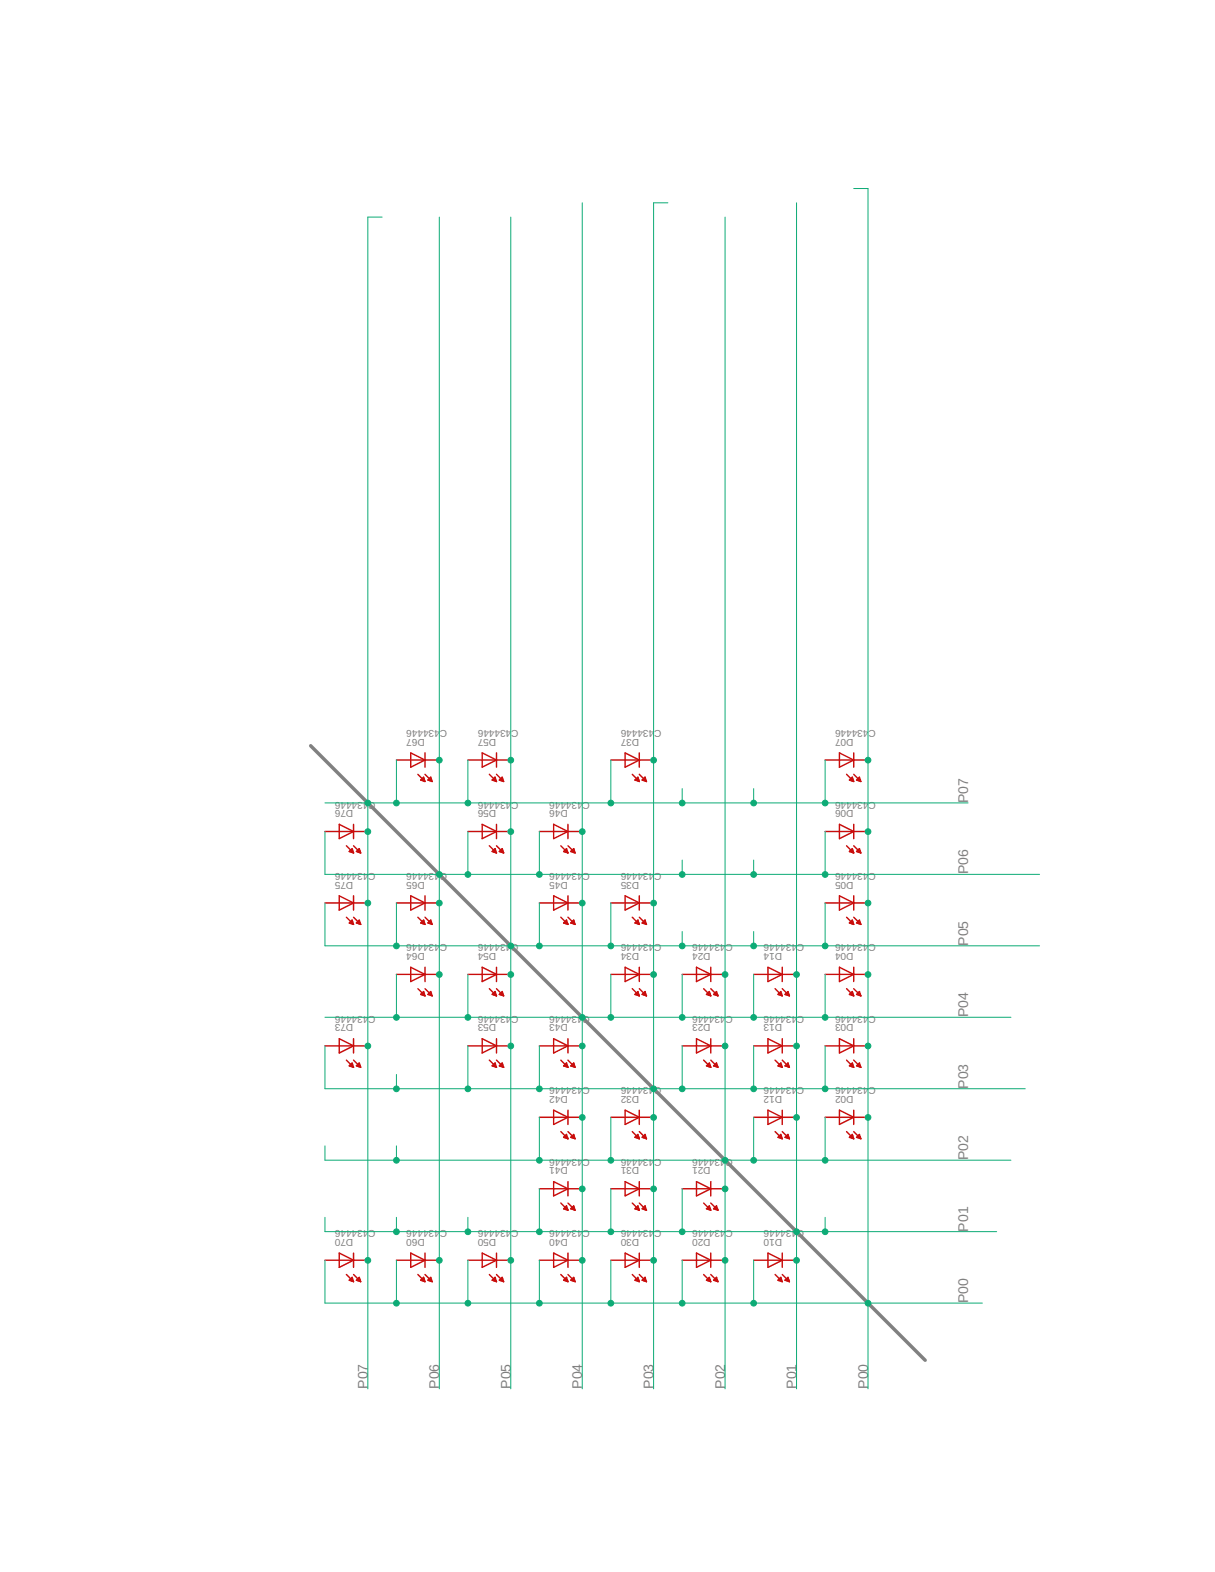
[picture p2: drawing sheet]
<svg xmlns="http://www.w3.org/2000/svg" width="216mm" height="279mm" viewBox="0 0 216 279" stroke-linecap="round" stroke-linejoin="round" font-family="sans-serif">
<path d="M55.2 132.5l109.2 109.3" fill="none" stroke="#808080" stroke-width=".61"/>
<g fill="none" stroke="#c90d0c" stroke-width=".25">
<path d="M70.4 135.1h7.7M73 133.8l2.5 1.3-2.5 1.3zM74.3 137.6l1.2 1.3M74.8 138.6l.5-.5 .2 .8zM74.9 138.6v.1M75.1 138.3v.4M75.3 138.3v.5M75.5 133.8v2.6M75.5 137.6l1.3 1.3M76 138.6l.5-.5 .3 .8zM76.2 138.5v.2M76.4 138.3v.5"/>
<path d="M76.6 138.5v.4M83.1 135.1h7.7M85.7 133.8l2.5 1.3-2.5 1.3zM87 137.6l1.2 1.3M87.5 138.6l.5-.5 .2 .8zM87.5 138.6v.1M87.7 138.4v.3M88 138.2v.6M88.2 138.8v.1M88.2 133.8v2.6M88.2 137.6l1.3 1.3M88.7 138.6l.5-.5 .3 .8z"/>
<path d="M88.9 138.5v.2M89.1 138.3v.5M89.3 138.3v.5M108.5 135.1h7.6M111.1 133.8l2.5 1.3-2.5 1.3zM112.4 137.6l1.2 1.3M112.8 138.6l.5-.5 .3 .8zM112.9 138.6v.1M113.1 138.4v.3M113.3 138.2v.6M113.5 138.6v.3M113.6 133.8v2.6"/>
<path d="M113.6 137.6l1.3 1.3M114.1 138.6l.5-.5 .3 .8zM114.2 138.6v.1M114.4 138.4v.3M114.6 138.2v.6M114.9 138.8v.1M146.6 135.1h7.6M149.2 133.8l2.5 1.3-2.5 1.3zM150.4 137.6l1.3 1.3M150.9 138.6l.5-.5 .3 .8zM151.1 138.5v.2M151.3 138.3v.5"/>
<path d="M151.5 138.3v.5M151.7 133.8v2.6M151.7 137.6l1.3 1.3M152.2 138.6l.5-.5 .3 .8zM152.4 138.5v.2M152.6 138.2v.6M152.8 138.5v.4M57.7 147.8h7.7M60.3 146.5l2.5 1.3-2.5 1.3zM60.3 159.2l2.5 1.3-2.5 1.3zM61.6 150.3l1.2 1.3M62.1 151.3l.5-.5 .2 .8z"/>
<path d="M62.2 151.2v.2M62.4 151v.5M62.6 151v.5M62.8 146.5v2.6M62.8 159.2v2.6M62.8 150.3l1.3 1.3M63.3 151.3l.5-.5 .3 .8zM63.5 151.2v.2M63.8 150.9v.6M64 151.2v.4M73 159.2l2.5 1.3-2.5 1.3zM75.5 159.2v2.6"/>
<path d="M83.1 147.8h7.7M85.7 146.5l2.5 1.3-2.5 1.3zM87 150.3l1.2 1.3M87.5 151.3l.5-.5 .2 .8zM87.5 151.3v.1M87.7 151.1v.3M88 150.9v.6M88.2 151.5v.1M88.2 146.5v2.6M88.2 150.3l1.3 1.3M88.7 151.3l.5-.5 .3 .8zM88.9 151.2v.2"/>
<path d="M89.1 151v.5M89.3 151v.5M95.8 147.8h7.7M98.4 146.5l2.5 1.3-2.5 1.3zM98.4 159.2l2.5 1.3-2.5 1.3zM99.7 150.3l1.2 1.3M100.2 151.3l.5-.5 .2 .8M100.2 151.3l.7 .3M100.2 151.3v.1M100.4 151.1v.3M100.6 150.9v.6M100.9 151.4v.2"/>
<path d="M100.9 146.5v2.6M100.9 159.2v2.6M100.9 150.3l1.3 1.3M101.4 151.3l.5-.5 .3 .8zM101.5 151.3v.1M101.7 151v.4M102 150.9v.6M111.1 159.2l2.5 1.3-2.5 1.3zM113.6 159.2v2.6M146.6 147.8h7.6M149.2 146.5l2.5 1.3-2.5 1.3zM149.2 159.2l2.5 1.3-2.5 1.3z"/>
<path d="M150.4 150.3l1.3 1.3M150.9 151.3l.5-.5 .3 .8zM151.1 151.2v.2M151.3 151v.5M151.5 151v.5M151.7 146.5v2.6M151.7 159.2v2.6M151.7 150.3l1.3 1.3M152.2 151.3l.5-.5 .3 .8zM152.4 151.2v.2M152.6 150.9v.6M152.8 151.2v.4"/>
<path d="M57.7 160.5h7.7M61.6 163l1.2 1.3M62.1 164l.5-.5 .2 .8zM62.2 163.9v.2M62.4 163.7v.5M62.6 163.7v.5M62.8 163l1.3 1.3M63.3 164l.5-.5 .3 .8zM63.5 163.9v.2M63.8 163.6v.6M64 163.9v.4M70.4 173.2h7.7"/>
<path d="M70.4 160.5h7.7M73 171.9l2.5 1.3-2.5 1.3zM74.3 175.7l1.2 1.3M74.3 163l1.2 1.3M74.8 176.7l.5-.5 .2 .8zM74.8 164l.5-.5 .2 .8zM74.9 164v.1M74.9 176.7v.1M75.1 163.7v.4M75.1 176.4v.4M75.3 163.7v.5M75.3 176.3v.6"/>
<path d="M75.5 171.9v2.6M75.5 175.7l1.3 1.3M75.5 163l1.3 1.3M76 176.7l.5-.5 .3 .8zM76 164l.5-.5 .3 .8zM76.2 163.9v.2M76.2 176.6v.2M76.4 163.7v.5M76.4 176.4v.5M76.6 163.9v.4M76.6 176.5v.5M83.1 173.2h7.7"/>
<path d="M85.7 171.9l2.5 1.3-2.5 1.3zM87 175.7l1.2 1.3M87.5 176.7l.5-.5 .2 .8zM87.5 176.7v.1M87.7 176.5v.3M88 176.3v.6M88.2 176.9v.1M88.2 171.9v2.6M88.2 175.7l1.3 1.3M88.7 176.7l.5-.5 .3 .8zM88.9 176.6v.2M89.1 176.4v.5"/>
<path d="M89.3 176.4v.5M95.8 160.5h7.7M99.7 163l1.2 1.3M100.2 164l.5-.5 .2 .8M100.2 164l.7 .3M100.2 164v.1M100.4 163.8v.3M100.6 163.6v.6M100.9 164.1v.2M100.9 163l1.3 1.3M101.4 164l.5-.5 .3 .8zM101.5 164v.1"/>
<path d="M101.7 163.7v.4M102 163.6v.6M108.5 173.2h7.6M108.5 160.5h7.6M111.1 171.9l2.5 1.3-2.5 1.3zM112.4 175.7l1.2 1.3M112.4 163l1.2 1.3M112.8 176.7l.5-.5 .3 .8zM112.8 164l.5-.5 .3 .8zM112.9 176.7v.1M112.9 164v.1M113.1 163.8v.3"/>
<path d="M113.1 176.5v.3M113.3 163.6v.6M113.3 176.3v.6M113.5 164v.3M113.5 176.7v.3M113.6 171.9v2.6M113.6 175.7l1.3 1.3M113.6 163l1.3 1.3M114.1 176.7l.5-.5 .3 .8zM114.1 164l.5-.5 .3 .8zM114.2 164v.1M114.2 176.7v.1"/>
<path d="M114.4 163.8v.3M114.4 176.5v.3M114.6 163.6v.6M114.6 176.3v.6M114.9 164.2v.1M114.9 176.9v.1M121.2 173.2h7.6M123.8 171.9l2.5 1.3-2.5 1.3zM125 175.7l1.3 1.3M125.5 176.7l.5-.5 .3 .8zM125.8 176.6v.2M126 176.3v.6"/>
<path d="M126.2 176.6v.4M126.3 171.9v2.6M126.3 175.7l1.3 1.3M126.8 176.7l.5-.5 .3 .8M126.8 176.7l.8 .3M126.9 176.7v.1M127.1 176.5v.3M127.3 176.3v.6M127.5 176.8v.2M133.9 173.2h7.6M136.5 171.9l2.5 1.3-2.5 1.3zM137.7 175.7l1.3 1.3"/>
<path d="M138.2 176.7l.5-.5 .3 .8zM138.4 176.6v.2M138.6 176.4v.5M138.9 176.5v.5M139 171.9v2.6M139 175.7l1.3 1.3M139.5 176.7l.5-.5 .3 .8M139.5 176.7l.8 .3M139.5 176.7v.1M139.7 176.5v.3M140 176.3v.6M140.2 176.7v.3"/>
<path d="M146.6 173.2h7.6M146.6 160.5h7.6M149.2 171.9l2.5 1.3-2.5 1.3zM150.4 175.7l1.3 1.3M150.4 163l1.3 1.3M150.9 164l.5-.5 .3 .8zM150.9 176.7l.5-.5 .3 .8zM151.1 163.9v.2M151.1 176.6v.2M151.3 163.7v.5M151.3 176.4v.5M151.5 163.7v.5"/>
<path d="M151.5 176.4v.5M151.7 171.9v2.6M151.7 175.7l1.3 1.3M151.7 163l1.3 1.3M152.2 164l.5-.5 .3 .8zM152.2 176.7l.5-.5 .3 .8zM152.4 163.9v.2M152.4 176.6v.2M152.6 163.6v.6M152.6 176.3v.6M152.8 163.9v.4M152.8 176.6v.4"/>
<path d="M57.7 185.9h7.7M60.3 184.6l2.5 1.3-2.5 1.3zM61.6 188.4l1.2 1.3M62.1 189.4l.5-.5 .2 .8zM62.2 189.3v.2M62.4 189.1v.5M62.6 189.1v.5M62.8 184.6v2.6M62.8 188.4l1.3 1.3M63.3 189.4l.5-.5 .3 .8zM63.5 189.3v.2M63.8 189v.6"/>
<path d="M64 189.3v.4M83.1 185.9h7.7M85.7 184.6l2.5 1.3-2.5 1.3zM87 188.4l1.2 1.3M87.5 189.4v.1M87.7 189.1v.4M88 189v.6M88 188.9l-.5 .5 .7 .3M88 188.9l.2 .8M88.2 189.6v.1M88.2 184.6v2.6M88.2 188.4l1.3 1.3"/>
<path d="M88.7 189.4l.5-.5 .3 .8zM88.9 189.3v.2M89.1 189.1v.5M89.3 189.1v.5M95.8 198.6h7.7M95.8 185.9h7.7M98.4 184.6l2.5 1.3-2.5 1.3zM98.4 197.3l2.5 1.3-2.5 1.3zM99.7 188.4l1.2 1.3M100.2 189.4l.5-.5 .2 .8M100.2 189.4l.7 .3M100.2 189.4v.1"/>
<path d="M100.4 189.2v.3M100.6 189v.6M100.9 189.5v.2M100.9 184.6v2.6M100.9 197.3v2.6M100.9 188.4l1.3 1.3M101.4 189.4l.5-.5 .3 .8zM101.5 189.4v.1M101.7 189.1v.4M102 189v.6M108.5 198.6h7.6M111.1 197.3l2.5 1.3-2.5 1.3z"/>
<path d="M113.6 197.3v2.6M121.2 185.9h7.6M123.8 184.6l2.5 1.3-2.5 1.3zM125 188.4l1.3 1.3M125.5 189.4l.5-.5 .3 .8zM125.8 189.3v.2M126 189v.6M126.2 189.3v.4M126.3 184.6v2.6M126.3 188.4l1.3 1.3M126.8 189.4l.5-.5 .3 .8M126.8 189.4l.8 .3"/>
<path d="M126.9 189.4v.1M127.1 189.2v.3M127.3 189v.6M127.5 189.5v.2M133.9 198.6h7.6M133.9 185.9h7.6M136.5 184.6l2.5 1.3-2.5 1.3zM136.5 197.3l2.5 1.3-2.5 1.3zM137.7 188.4l1.3 1.3M138.2 189.4l.5-.5 .3 .8zM138.4 189.3v.2M138.6 189.1v.5"/>
<path d="M138.9 189.2v.5M139 184.6v2.6M139 197.3v2.6M139 188.4l1.3 1.3M139.5 189.4l.5-.5 .3 .8M139.5 189.4l.8 .3M139.5 189.4v.1M139.7 189.2v.3M140 189v.6M140.2 189.4v.3M146.6 198.6h7.6M146.6 185.9h7.6"/>
<path d="M149.2 197.3l2.5 1.3-2.5 1.3zM149.2 184.6l2.5 1.3-2.5 1.3zM150.4 188.4l1.3 1.3M150.9 189.4l.5-.5 .3 .8zM151.1 189.3v.2M151.3 189.1v.5M151.5 189.1v.5M151.7 184.6v2.6M151.7 197.3v2.6M151.7 188.4l1.3 1.3M152.2 189.4l.5-.5 .3 .8zM152.4 189.3v.2"/>
<path d="M152.6 189v.6M152.8 189.3v.4M95.8 211.3h7.7M98.4 210l2.5 1.3-2.5 1.3zM99.7 213.8l1.2 1.3M99.7 201.1l1.2 1.3M100.2 214.8l.5-.5 .2 .8zM100.2 202.1l.5-.5 .2 .8zM100.2 202.1v.1M100.2 214.8v.1M100.4 201.9v.3M100.4 214.6v.3"/>
<path d="M100.6 201.7v.6M100.6 214.4v.6M100.9 202.2v.2M100.9 214.9v.2M100.9 210v2.6M100.9 213.8l1.3 1.3M100.9 201.1l1.3 1.3M101.4 202.1l.5-.5 .3 .8zM101.4 214.8l.5-.5 .3 .8zM101.5 202v.2M101.5 214.7v.2M101.7 201.8v.4"/>
<path d="M101.7 214.5v.4M102 201.7v.6M102 214.4v.6M108.5 211.3h7.6M111.1 210l2.5 1.3-2.5 1.3zM112.4 213.8l1.2 1.3M112.4 201.1l1.2 1.3M112.8 214.8l.5-.5 .3 .8zM112.8 202.1l.5-.5 .3 .8zM112.9 214.8v.1M112.9 202.1v.1M113.1 201.9v.3"/>
<path d="M113.1 214.6v.3M113.3 201.7v.6M113.3 214.4v.6M113.5 202.1v.3M113.5 214.8v.3M113.6 210v2.6M113.6 213.8l1.3 1.3M113.6 201.1l1.3 1.3M114.1 202.1l.5-.5 .3 .8zM114.1 214.8l.5-.5 .3 .8zM114.2 202.1v.1M114.2 214.8v.1"/>
<path d="M114.4 201.8v.4M114.4 214.5v.4M114.6 201.7v.6M114.6 214.4v.6M114.9 202.3v.1M114.9 215v.1M121.2 211.3h7.6M123.8 210l2.5 1.3-2.5 1.3zM125 213.8l1.3 1.3M125.5 214.8l.5-.5 .3 .8zM125.8 214.7v.2M126 214.4v.6"/>
<path d="M126.2 214.7v.4M126.3 210v2.6M126.3 213.8l1.3 1.3M126.8 214.8l.5-.5 .3 .8zM126.9 214.8v.1M127.1 214.6v.3M127.3 214.4v.6M127.5 214.9v.2M137.7 201.1l1.3 1.3M138.2 202.1l.5-.5 .3 .8zM138.4 202v.2M138.6 201.8v.5"/>
<path d="M138.9 201.9v.5M139 201.1l1.3 1.3M139.5 202.1l.5-.5 .3 .8M139.5 202.1l.8 .3M139.5 202.1v.1M139.7 201.9v.3M140 201.7v.6M140.2 202.1v.3M150.4 201.1l1.3 1.3M150.9 202.1l.5-.5 .3 .8zM151.1 202v.2M151.3 201.8v.5"/>
<path d="M151.5 201.8v.5M151.7 201.1l1.3 1.3M152.2 202.1l.5-.5 .3 .8zM152.4 202v.2M152.6 201.7v.6M152.8 202v.4M57.7 224h7.7M60.3 222.7l2.5 1.3-2.5 1.3zM61.6 226.5l1.2 1.3M62.1 227.5l.5-.5 .2 .8zM62.2 227.4v.2M62.4 227.2v.5"/>
<path d="M62.6 227.2v.5M62.8 222.7v2.6M62.8 226.5l1.3 1.3M63.3 227.5l.5-.5 .3 .8zM63.5 227.4v.2M63.8 227.1v.6M64 227.4v.4M70.4 224h7.7M73 222.7l2.5 1.3-2.5 1.3zM74.3 226.5l1.2 1.3M74.8 227.5l.5-.5 .2 .8zM74.9 227.4v.2"/>
<path d="M75.1 227.2v.4M75.3 227.1v.6M75.5 222.7v2.6M75.5 226.5l1.3 1.3M76 227.5l.5-.5 .3 .8zM76.2 227.4v.2M76.4 227.2v.5M76.6 227.3v.5M83.1 224h7.7M85.7 222.7l2.5 1.3-2.5 1.3zM87 226.5l1.2 1.3M87.5 227.5v.1"/>
<path d="M87.7 227.2v.4M88 227l-.5 .5 .7 .3M88 227l.2 .8M88 227.1v.6M88.2 227.7v.1M88.2 222.7v2.6M88.2 226.5l1.3 1.3M88.7 227.5l.5-.5 .3 .8zM88.9 227.4v.2M89.1 227.2v.5M89.3 227.2v.5M95.8 224h7.7"/>
<path d="M98.4 222.7l2.5 1.3-2.5 1.3zM99.7 226.5l1.2 1.3M100.2 227.5l.5-.5 .2 .8zM100.2 227.5v.1M100.4 227.3v.3M100.6 227.1v.6M100.9 227.6v.2M100.9 222.7v2.6M100.9 226.5l1.3 1.3M101.4 227.5l.5-.5 .3 .8zM101.5 227.4v.2M101.7 227.2v.4"/>
<path d="M102 227.1v.6M108.5 224h7.6M111.1 222.7l2.5 1.3-2.5 1.3zM112.4 226.5l1.2 1.3M112.8 227.5l.5-.5 .3 .8zM112.9 227.5v.1M113.1 227.3v.3M113.3 227.1v.6M113.5 227.5v.3M113.6 222.7v2.6M113.6 226.5l1.3 1.3M114.1 227.5l.5-.5 .3 .8z"/>
<path d="M114.2 227.5v.1M114.4 227.2v.4M114.6 227.1v.6M114.9 227.7v.1M121.2 224h7.6M123.8 222.7l2.5 1.3-2.5 1.3zM125 226.5l1.3 1.3M125.5 227.5l.5-.5 .3 .8zM125.8 227.4v.2M126 227.1v.6M126.2 227.4v.4M126.3 222.7v2.6"/>
<path d="M126.3 226.5l1.3 1.3M126.8 227.5l.5-.5 .3 .8zM126.9 227.5v.1M127.1 227.3v.3M127.3 227.1v.6M127.5 227.6v.2M133.9 224h7.6M136.5 222.7l2.5 1.3-2.5 1.3zM137.7 226.5l1.3 1.3M138.2 227.5l.5-.5 .3 .8zM138.4 227.4v.2M138.6 227.2v.5"/>
<path d="M138.9 227.3v.5M139 222.7v2.6M139 226.5l1.3 1.3M139.5 227.5l.8 .3M139.5 227.5l.5-.5 .3 .8M139.5 227.5v.1M139.7 227.3v.3M140 227.1v.6M140.2 227.5v.3"/>
</g>
<g fill="none" stroke="#0dab76" stroke-width=".18">
<path d="M67.9 38.6h-2.5v208.2M78.1 38.6v208.2M90.8 38.6v208.2M103.5 36v210.8M118.7 36h-2.6v210.8M128.8 38.6v208.2M141.5 36v210.8M151.7 33.5h2.5v213.3M70.4 135.1v7.6M83.1 135.1v7.6M108.5 135.1v7.6M146.6 135.1v7.6"/>
<path d="M57.7 147.8v7.6h127M57.7 142.7h114.3M83.1 147.8v7.6M95.8 147.8v7.6M121.2 140.2v2.5M121.2 152.9v2.5M133.9 140.2v2.5M133.9 152.9v2.5M146.6 147.8v7.6M57.7 160.5v7.6h127M70.4 160.5v7.6M70.4 173.2v7.6"/>
<path d="M83.1 173.2v7.6M95.8 160.5v7.6M108.5 160.5v7.6M108.5 173.2v7.6M121.2 165.6v2.5M121.2 173.2v7.6M133.9 165.6v2.5M133.9 173.2v7.6M146.6 160.5v7.6M146.6 173.2v7.6M57.7 185.9v7.6h124.5M57.7 180.8h121.9"/>
<path d="M70.4 191v2.5M83.1 185.9v7.6M95.8 185.9v7.6M95.8 198.6v7.6M108.5 198.6v7.6M121.2 185.9v7.6M133.9 185.9v7.6M133.9 198.6v7.6M146.6 185.9v7.6M146.6 198.6v7.6M57.7 203.7v2.5h121.9M57.7 216.4v2.5h119.4"/>
<path d="M70.4 203.7v2.5M70.4 216.4v2.5M83.1 216.4v2.5M95.8 211.3v7.6M108.5 211.3v7.6M121.2 211.3v7.6M146.6 216.4v2.5M57.7 224v7.6h116.9M70.4 224v7.6M83.1 224v7.6M95.8 224v7.6M108.5 224v7.6"/>
<path d="M121.2 224v7.6M133.9 224v7.6"/>
</g>
<g fill="#0dab76" stroke="#0dab76" stroke-width=".18">
<circle cx="154.2" cy="231.6" r=".51"/>
<circle cx="70.4" cy="231.6" r=".51"/>
<circle cx="83.1" cy="231.6" r=".51"/>
<circle cx="95.8" cy="231.6" r=".51"/>
<circle cx="108.5" cy="231.6" r=".51"/>
<circle cx="121.2" cy="231.6" r=".51"/>
<circle cx="133.9" cy="231.6" r=".51"/>
<circle cx="154.2" cy="198.6" r=".51"/>
<circle cx="154.2" cy="185.9" r=".51"/>
<circle cx="154.2" cy="173.2" r=".51"/>
<circle cx="154.2" cy="160.5" r=".51"/>
<circle cx="154.2" cy="147.8" r=".51"/>
<circle cx="154.2" cy="135.1" r=".51"/>
<circle cx="141.5" cy="218.9" r=".51"/>
<circle cx="70.4" cy="218.9" r=".51"/>
<circle cx="83.1" cy="218.9" r=".51"/>
<circle cx="108.5" cy="218.9" r=".51"/>
<circle cx="95.8" cy="218.9" r=".51"/>
<circle cx="121.2" cy="218.9" r=".51"/>
<circle cx="146.6" cy="218.9" r=".51"/>
<circle cx="141.5" cy="224" r=".51"/>
<circle cx="141.5" cy="198.6" r=".51"/>
<circle cx="141.5" cy="185.9" r=".51"/>
<circle cx="141.5" cy="173.2" r=".51"/>
<circle cx="128.8" cy="206.2" r=".51"/>
<circle cx="70.4" cy="206.2" r=".51"/>
<circle cx="95.8" cy="206.2" r=".51"/>
<circle cx="108.5" cy="206.2" r=".51"/>
<circle cx="133.9" cy="206.2" r=".51"/>
<circle cx="146.6" cy="206.2" r=".51"/>
<circle cx="128.8" cy="224" r=".51"/>
<circle cx="128.8" cy="211.3" r=".51"/>
<circle cx="128.8" cy="185.9" r=".51"/>
<circle cx="128.8" cy="173.2" r=".51"/>
<circle cx="116.1" cy="193.5" r=".51"/>
<circle cx="70.4" cy="193.5" r=".51"/>
<circle cx="83.1" cy="193.5" r=".51"/>
<circle cx="95.8" cy="193.5" r=".51"/>
<circle cx="121.2" cy="193.5" r=".51"/>
<circle cx="133.9" cy="193.5" r=".51"/>
<circle cx="146.6" cy="193.5" r=".51"/>
<circle cx="116.1" cy="224" r=".51"/>
<circle cx="116.1" cy="211.3" r=".51"/>
<circle cx="116.1" cy="198.6" r=".51"/>
<circle cx="116.1" cy="173.2" r=".51"/>
<circle cx="116.1" cy="160.5" r=".51"/>
<circle cx="116.1" cy="135.1" r=".51"/>
<circle cx="103.5" cy="180.8" r=".51"/>
<circle cx="70.4" cy="180.8" r=".51"/>
<circle cx="83.1" cy="180.8" r=".51"/>
<circle cx="108.5" cy="180.8" r=".51"/>
<circle cx="121.2" cy="180.8" r=".51"/>
<circle cx="133.9" cy="180.8" r=".51"/>
<circle cx="146.6" cy="180.8" r=".51"/>
<circle cx="103.5" cy="224" r=".51"/>
<circle cx="103.5" cy="211.3" r=".51"/>
<circle cx="103.5" cy="198.6" r=".51"/>
<circle cx="103.5" cy="185.9" r=".51"/>
<circle cx="103.5" cy="160.5" r=".51"/>
<circle cx="103.5" cy="147.8" r=".51"/>
<circle cx="90.8" cy="168.1" r=".51"/>
<circle cx="70.4" cy="168.1" r=".51"/>
<circle cx="108.5" cy="168.1" r=".51"/>
<circle cx="95.8" cy="168.1" r=".51"/>
<circle cx="121.2" cy="168.1" r=".51"/>
<circle cx="133.9" cy="168.1" r=".51"/>
<circle cx="146.6" cy="168.1" r=".51"/>
<circle cx="90.8" cy="224" r=".51"/>
<circle cx="90.8" cy="185.9" r=".51"/>
<circle cx="90.8" cy="173.2" r=".51"/>
<circle cx="90.8" cy="147.8" r=".51"/>
<circle cx="90.8" cy="135.1" r=".51"/>
<circle cx="78.1" cy="155.4" r=".51"/>
<circle cx="83.1" cy="155.4" r=".51"/>
<circle cx="95.8" cy="155.4" r=".51"/>
<circle cx="121.2" cy="155.4" r=".51"/>
<circle cx="133.9" cy="155.4" r=".51"/>
<circle cx="146.6" cy="155.4" r=".51"/>
<circle cx="78.1" cy="224" r=".51"/>
<circle cx="78.1" cy="173.2" r=".51"/>
<circle cx="78.1" cy="160.5" r=".51"/>
<circle cx="78.1" cy="135.1" r=".51"/>
<circle cx="65.4" cy="142.7" r=".51"/>
<circle cx="70.4" cy="142.7" r=".51"/>
<circle cx="121.2" cy="142.7" r=".51"/>
<circle cx="108.5" cy="142.7" r=".51"/>
<circle cx="83.1" cy="142.7" r=".51"/>
<circle cx="146.6" cy="142.7" r=".51"/>
<circle cx="133.9" cy="142.7" r=".51"/>
<circle cx="65.4" cy="224" r=".51"/>
<circle cx="65.4" cy="185.9" r=".51"/>
<circle cx="65.4" cy="160.5" r=".51"/>
<circle cx="65.4" cy="147.8" r=".51"/>
</g>
<g font-size="2.5" fill="#808080">
<text x="172" y="142.7" transform="rotate(-90 172 142.7)">P07</text>
<text x="172" y="155.4" transform="rotate(-90 172 155.4)">P06</text>
<text x="172" y="168.1" transform="rotate(-90 172 168.1)">P05</text>
<text x="172" y="180.8" transform="rotate(-90 172 180.8)">P04</text>
<text x="172" y="193.5" transform="rotate(-90 172 193.5)">P03</text>
<text x="172" y="206.2" transform="rotate(-90 172 206.2)">P02</text>
<text x="172" y="218.9" transform="rotate(-90 172 218.9)">P01</text>
<text x="172" y="231.6" transform="rotate(-90 172 231.6)">P00</text>
<text x="65.4" y="246.8" transform="rotate(-90 65.4 246.8)">P07</text>
<text x="78.1" y="246.8" transform="rotate(-90 78.1 246.8)">P06</text>
<text x="90.8" y="246.8" transform="rotate(-90 90.8 246.8)">P05</text>
<text x="103.5" y="246.8" transform="rotate(-90 103.5 246.8)">P04</text>
<text x="116.2" y="246.8" transform="rotate(-90 116.2 246.8)">P03</text>
<text x="128.8" y="246.8" transform="rotate(-90 128.8 246.8)">P02</text>
<text x="141.5" y="246.8" transform="rotate(-90 141.5 246.8)">P01</text>
<text x="154.2" y="246.8" transform="rotate(-90 154.2 246.8)">P00</text>
</g>
<g font-size="1.8" fill="#808080">
<text x="75.5" y="131.3" transform="rotate(-180 75.5 131.3)">D67</text>
<text x="79.4" y="129.8" transform="rotate(-180 79.4 129.8)">C434446</text>
<text x="88.2" y="131.3" transform="rotate(-180 88.2 131.3)">D57</text>
<text x="92.1" y="129.8" transform="rotate(-180 92.1 129.8)">C434446</text>
<text x="113.6" y="131.3" transform="rotate(-180 113.6 131.3)">D37</text>
<text x="117.5" y="129.8" transform="rotate(-180 117.5 129.8)">C434446</text>
<text x="151.7" y="131.3" transform="rotate(-180 151.7 131.3)">D07</text>
<text x="155.6" y="129.8" transform="rotate(-180 155.6 129.8)">C434446</text>
<text x="62.8" y="144" transform="rotate(-180 62.8 144)">D76</text>
<text x="66.7" y="142.5" transform="rotate(-180 66.7 142.5)">C434446</text>
<text x="88.2" y="144" transform="rotate(-180 88.2 144)">D56</text>
<text x="92.1" y="142.5" transform="rotate(-180 92.1 142.5)">C434446</text>
<text x="100.9" y="144" transform="rotate(-180 100.9 144)">D46</text>
<text x="104.8" y="142.5" transform="rotate(-180 104.8 142.5)">C434446</text>
<text x="151.7" y="144" transform="rotate(-180 151.7 144)">D06</text>
<text x="155.6" y="142.5" transform="rotate(-180 155.6 142.5)">C434446</text>
<text x="66.7" y="155.2" transform="rotate(-180 66.7 155.2)">C434446</text>
<text x="79.4" y="155.2" transform="rotate(-180 79.4 155.2)">C434446</text>
<text x="104.8" y="155.2" transform="rotate(-180 104.8 155.2)">C434446</text>
<text x="117.5" y="155.2" transform="rotate(-180 117.5 155.2)">C434446</text>
<text x="155.6" y="155.2" transform="rotate(-180 155.6 155.2)">C434446</text>
<text x="62.8" y="156.7" transform="rotate(-180 62.8 156.7)">D75</text>
<text x="75.5" y="156.7" transform="rotate(-180 75.5 156.7)">D65</text>
<text x="100.9" y="156.7" transform="rotate(-180 100.9 156.7)">D45</text>
<text x="113.6" y="156.7" transform="rotate(-180 113.6 156.7)">D35</text>
<text x="151.7" y="156.7" transform="rotate(-180 151.7 156.7)">D05</text>
<text x="79.4" y="167.9" transform="rotate(-180 79.4 167.9)">C434446</text>
<text x="92.1" y="167.9" transform="rotate(-180 92.1 167.9)">C434446</text>
<text x="117.5" y="167.9" transform="rotate(-180 117.5 167.9)">C434446</text>
<text x="130.2" y="167.9" transform="rotate(-180 130.2 167.9)">C434446</text>
<text x="142.9" y="167.9" transform="rotate(-180 142.9 167.9)">C434446</text>
<text x="155.6" y="167.9" transform="rotate(-180 155.6 167.9)">C434446</text>
<text x="75.5" y="169.4" transform="rotate(-180 75.5 169.4)">D64</text>
<text x="88.2" y="169.4" transform="rotate(-180 88.2 169.4)">D54</text>
<text x="113.6" y="169.4" transform="rotate(-180 113.6 169.4)">D34</text>
<text x="126.3" y="169.4" transform="rotate(-180 126.3 169.4)">D24</text>
<text x="139" y="169.4" transform="rotate(-180 139 169.4)">D14</text>
<text x="151.7" y="169.4" transform="rotate(-180 151.7 169.4)">D04</text>
<text x="62.8" y="182.1" transform="rotate(-180 62.8 182.1)">D73</text>
<text x="66.7" y="180.6" transform="rotate(-180 66.7 180.6)">C434446</text>
<text x="88.2" y="182.1" transform="rotate(-180 88.2 182.1)">D53</text>
<text x="92.1" y="180.6" transform="rotate(-180 92.1 180.6)">C434446</text>
<text x="100.9" y="182.1" transform="rotate(-180 100.9 182.1)">D43</text>
<text x="104.8" y="180.6" transform="rotate(-180 104.8 180.6)">C434446</text>
<text x="126.3" y="182.1" transform="rotate(-180 126.3 182.1)">D23</text>
<text x="130.2" y="180.6" transform="rotate(-180 130.2 180.6)">C434446</text>
<text x="139" y="182.1" transform="rotate(-180 139 182.1)">D13</text>
<text x="142.9" y="180.6" transform="rotate(-180 142.9 180.6)">C434446</text>
<text x="151.7" y="182.1" transform="rotate(-180 151.7 182.1)">D03</text>
<text x="155.6" y="180.6" transform="rotate(-180 155.6 180.6)">C434446</text>
<text x="100.9" y="194.8" transform="rotate(-180 100.9 194.8)">D42</text>
<text x="104.8" y="193.3" transform="rotate(-180 104.8 193.3)">C434446</text>
<text x="113.6" y="194.8" transform="rotate(-180 113.6 194.8)">D32</text>
<text x="117.5" y="193.3" transform="rotate(-180 117.5 193.3)">C434446</text>
<text x="139" y="194.8" transform="rotate(-180 139 194.8)">D12</text>
<text x="142.9" y="193.3" transform="rotate(-180 142.9 193.3)">C434446</text>
<text x="151.7" y="194.8" transform="rotate(-180 151.7 194.8)">D02</text>
<text x="155.6" y="193.3" transform="rotate(-180 155.6 193.3)">C434446</text>
<text x="100.9" y="207.5" transform="rotate(-180 100.9 207.5)">D41</text>
<text x="104.8" y="206" transform="rotate(-180 104.8 206)">C434446</text>
<text x="113.6" y="207.5" transform="rotate(-180 113.6 207.5)">D31</text>
<text x="117.5" y="206" transform="rotate(-180 117.5 206)">C434446</text>
<text x="126.3" y="207.5" transform="rotate(-180 126.3 207.5)">D21</text>
<text x="130.2" y="206" transform="rotate(-180 130.2 206)">C434446</text>
<text x="62.8" y="220.2" transform="rotate(-180 62.8 220.2)">D70</text>
<text x="66.7" y="218.7" transform="rotate(-180 66.7 218.7)">C434446</text>
<text x="75.5" y="220.2" transform="rotate(-180 75.5 220.2)">D60</text>
<text x="79.4" y="218.7" transform="rotate(-180 79.4 218.7)">C434446</text>
<text x="88.2" y="220.2" transform="rotate(-180 88.2 220.2)">D50</text>
<text x="92.1" y="218.7" transform="rotate(-180 92.1 218.7)">C434446</text>
<text x="100.9" y="220.2" transform="rotate(-180 100.9 220.2)">D40</text>
<text x="104.8" y="218.7" transform="rotate(-180 104.8 218.7)">C434446</text>
<text x="113.6" y="220.2" transform="rotate(-180 113.6 220.2)">D30</text>
<text x="117.5" y="218.7" transform="rotate(-180 117.5 218.7)">C434446</text>
<text x="126.3" y="220.2" transform="rotate(-180 126.3 220.2)">D20</text>
<text x="130.2" y="218.7" transform="rotate(-180 130.2 218.7)">C434446</text>
<text x="139" y="220.2" transform="rotate(-180 139 220.2)">D10</text>
<text x="142.9" y="218.7" transform="rotate(-180 142.9 218.7)">C434446</text>
</g>
</svg>
